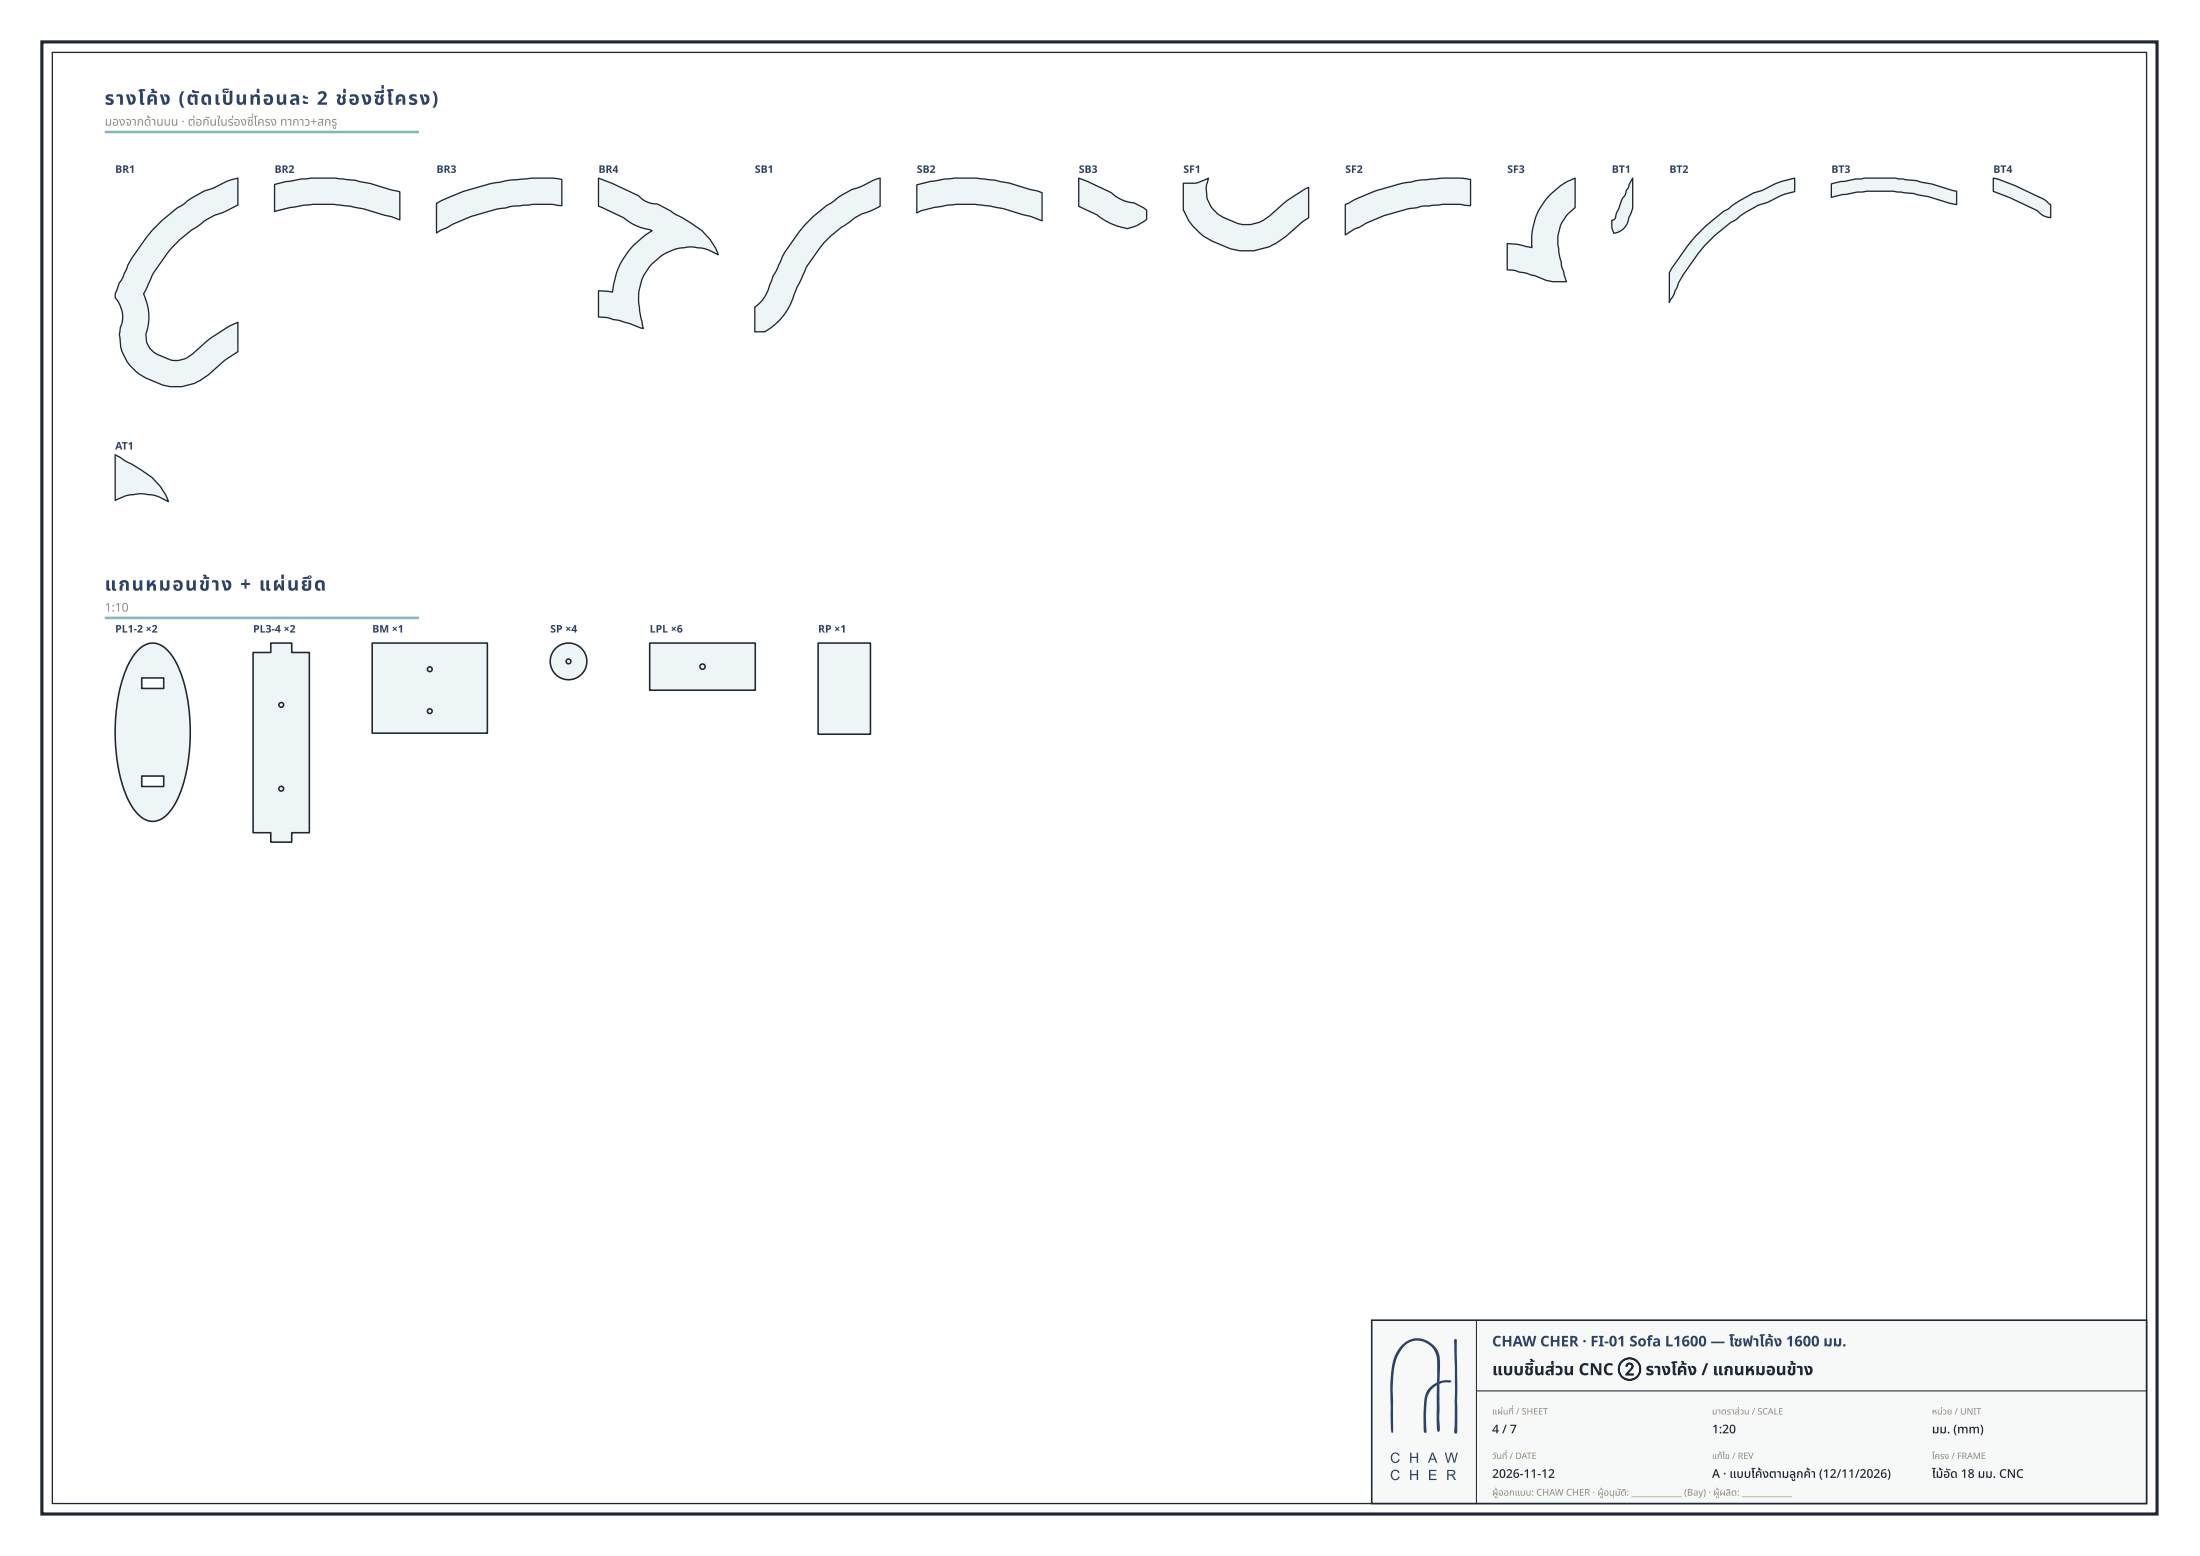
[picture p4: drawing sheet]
<svg xmlns="http://www.w3.org/2000/svg" width="420mm" height="297mm" viewBox="0 0 420 297" stroke-linecap="round" stroke-linejoin="round" font-family="sans-serif">
<path d="M8 8h404v281h-404z" fill="none" stroke="#1e2733" stroke-width=".6"/>
<path d="M10 10h400v277h-400z" fill="none" stroke="#1e2733" stroke-width=".25"/>
<path d="M262 252h148v35h-148z" fill="#f7f8f8"/>
<path d="M262 252h148v35h-148z" fill="none" stroke="#1e2733" stroke-width=".3"/>
<g fill="#2b4368">
<path d="M267.9 256.7a4.3 4.3 0 0 1 4.5-.8 4.3 4.3 0 0 1 2.6 3.8v4a3.3 3.3 0 0 1 2.2-.1v.1a.97 .97 0 0 1-1 .2l-1.3 .3 .1 8a.77 .77 0 0 1-.3 1.1l-.2-.3-.1-1.6v-7a4.2 4.2 0 0 0-2 4.1v4.3a.51 .51 0 0 1-.1 .7l-.3-.1-.1-.3v-4.2a5.5 5.5 0 0 1 1.2-4.1l.9-.7a.49 .49 0 0 0 .5-.7v-2.8a3.9 3.9 0 0 0-1.7-4 3.9 3.9 0 0 0-4.4 .1l-.2 .3a8.9 8.9 0 0 0-2.1 6.1v9.8l-.2 .6-.1-.1-.2-1.2-.1-7.2 .4-4.3a7.1 7.1 0 0 1 2-4z"/>
<path d="M277.8 255.7l.1-.1a.34 .34 0 0 1 .4 .2 .34 .34 0 0 1 0 .4v16.6a.57 .57 0 0 1-.3 .8 .48 .48 0 0 1-.2-.7l.1-8-.2-8.9z"/>
<path d="M265.9 277.5l.4-.2a.79 .79 0 0 1 1 .5l-.2 .1a.65 .65 0 0 0-.9-.3 .65 .65 0 0 0-.3 .9 .59 .59 0 0 0 .6 .5 .59 .59 0 0 0 .6-.5l.3 .1a.91 .91 0 0 1-1.3 .6 .91 .91 0 0 1-.4-1.3z"/>
<path d="M269.3 277.3h.3v.8h1v-.8h.3v1.9h-.3v-.9h-1v.9h-.3z"/>
<path d="M276 277.3h.2l.4 1.6 .5-1.6h.3l.4 1.6 .4-1.6h.3l-.6 1.9h-.2l-.5-1.7-.5 1.7h-.2z"/>
<path d="M265.9 280.8l.4-.2a.79 .79 0 0 1 1 .5l-.2 .1a.65 .65 0 0 0-.9-.3 .65 .65 0 0 0-.3 .9 .59 .59 0 0 0 .6 .5 .59 .59 0 0 0 .6-.5l.3 .1a.91 .91 0 0 1-1.3 .6 .91 .91 0 0 1-.4-1.3z"/>
<path d="M269.3 280.6h.3v.8h1v-.8h.3v1.9h-.3v-.9h-1v.9h-.3z"/>
<path d="M272.9 280.6h1.4v.2h-1.1v.6h1.1v.2h-1.1v.7h1.2v.2h-1.5z"/>
<path d="M273.6 277.5l-.3 .9h.6zM273.5 277.3h.2l.8 1.9h-.2l-.3-.6h-.8l-.2 .6h-.3z"/>
<path d="M276.7 280.8v.6l.9-.1 .1-.4-.2-.1zM276.4 280.6h.9a.54 .54 0 0 1 .7 .4 .54 .54 0 0 1-.6 .6l.7 .9h-.3l-.5-.7-.3-.1h-.3v.8h-.3z"/>
</g>
<path d="M282 252v35M282 265.5h128" fill="none" stroke="#1e2733" stroke-width=".2"/>
<path d="M20 25.2h60" fill="none" stroke="#83b7bf" stroke-width=".5"/>
<path d="M29.2 43.8l1.8-1.8 2.9-2.3 1.3-.8a14.3 14.3 0 0 1 5.5-3l.3-.1a13.1 13.1 0 0 1 4.4-1.8v5.2h-.2a15.8 15.8 0 0 1-4.2 1.9 15.2 15.2 0 0 0-3.6 2.4l-.7 .4a25.7 25.7 0 0 0-7.7 8.7l-1.6 3.5a10 10 0 0 1 .5 7.8 3.8 3.8 0 0 0 2.2 3.8l2.5 1a4.7 4.7 0 0 0 4.2-1.1 30.7 30.7 0 0 1 7.2-5.4l1.4-.7v5.6l-2.5 1.7-3 2.7a9.6 9.6 0 0 1-8.8 2 11.6 11.6 0 0 1-6.3-3.8 8.2 8.2 0 0 1-1.9-5.5l-.1-.3 .2-1.4a5.3 5.3 0 0 0-1-5.7v-.8l.3-.5a4.8 4.8 0 0 1 1.1-2.3l.9-2.3a26.7 26.7 0 0 1 4.9-7.1z" fill-rule="evenodd" fill="#eef5f6"/>
<path d="M29.2 43.8l1.8-1.8 2.9-2.3 1.3-.8a14.3 14.3 0 0 1 5.5-3l.3-.1a13.1 13.1 0 0 1 4.4-1.8v5.2h-.2a15.8 15.8 0 0 1-4.2 1.9 15.2 15.2 0 0 0-3.6 2.4l-.7 .4a25.7 25.7 0 0 0-7.7 8.7l-1.6 3.5a10 10 0 0 1 .5 7.8 3.8 3.8 0 0 0 2.2 3.8l2.5 1a4.7 4.7 0 0 0 4.2-1.1 30.7 30.7 0 0 1 7.2-5.4l1.4-.7v5.6l-2.5 1.7-3 2.7a9.6 9.6 0 0 1-8.8 2 11.6 11.6 0 0 1-6.3-3.8 8.2 8.2 0 0 1-1.9-5.5l-.1-.3 .2-1.4a5.3 5.3 0 0 0-1-5.7v-.8l.3-.5a4.8 4.8 0 0 1 1.1-2.3l.9-2.3a26.7 26.7 0 0 1 4.9-7.1z" fill="none" stroke="#1e2733" stroke-width=".25"/>
<path d="M52.4 35.2l2.3-.6 4.6-.6h4.9l1.8 .3a6.1 6.1 0 0 1 2.7 .4l2 .3 5.7 1.6v5.4l-1.6-.6-1.6-.4a25.7 25.7 0 0 0-5.8-1.5l-3.7-.5h-3.9l-4.3 .6-3.1 .8z" fill-rule="evenodd" fill="#eef5f6"/>
<path d="M52.4 35.2l2.3-.6 4.6-.6h4.9l1.8 .3a6.1 6.1 0 0 1 2.7 .4l2 .3 5.7 1.6v5.4l-1.6-.6-1.6-.4a25.7 25.7 0 0 0-5.8-1.5l-3.7-.5h-3.9l-4.3 .6-3.1 .8z" fill="none" stroke="#1e2733" stroke-width=".25"/>
<path d="M83.4 38.8l1.3-.7 3.9-1.6 5.5-1.5 3.3-.6 4.5-.4h3.5l1.9 .3v5l-2.1-.3h-3.2l-4 .4-3.3 .6a36.2 36.2 0 0 0-8 2.7l-3.3 1.8z" fill-rule="evenodd" fill="#eef5f6"/>
<path d="M83.4 38.8l1.3-.7 3.9-1.6 5.5-1.5 3.3-.6 4.5-.4h3.5l1.9 .3v5l-2.1-.3h-3.2l-4 .4-3.3 .6a36.2 36.2 0 0 0-8 2.7l-3.3 1.8z" fill="none" stroke="#1e2733" stroke-width=".25"/>
<path d="M114.3 34l2.6 1 5.1 2.4a4.6 4.6 0 0 0 3.5 1.5l2.5 1.3 .9 .7a23.4 23.4 0 0 1 5.1 3.1 9.5 9.5 0 0 1 3.2 4.6l-1.7-.8a10 10 0 0 0-7-.1l-2 1-1.9 1.6-.8 .9-1.2 2.1-.5 2.2-.1 2 .2 2 .7 3.2-4.6-1.5-2.4-.6-1.6-.1v-5l2.7 .3a14.1 14.1 0 0 1 3.8-8.7l2.3-2.1 1.4-.9-.3-.2a9.6 9.6 0 0 1-5.1-2.3l-4.8-2.2z" fill-rule="evenodd" fill="#eef5f6"/>
<path d="M114.3 34l2.6 1 5.1 2.4a4.6 4.6 0 0 0 3.5 1.5l2.5 1.3 .9 .7a23.4 23.4 0 0 1 5.1 3.1 9.5 9.5 0 0 1 3.2 4.6l-1.7-.8a10 10 0 0 0-7-.1l-2 1-1.9 1.6-.8 .9-1.2 2.1-.5 2.2-.1 2 .2 2 .7 3.2-4.6-1.5-2.4-.6-1.6-.1v-5l2.7 .3a14.1 14.1 0 0 1 3.8-8.7l2.3-2.1 1.4-.9-.3-.2a9.6 9.6 0 0 1-5.1-2.3l-4.8-2.2z" fill="none" stroke="#1e2733" stroke-width=".25"/>
<path d="M153.7 43l1.6-1.7 2.6-2.1 1.5-.9a12 12 0 0 1 4.9-2.6l.4-.2a10.2 10.2 0 0 1 3.4-1.5v5.4l-.9 .5a18.2 18.2 0 0 0-5.8 3.1 21.9 21.9 0 0 0-7.4 8.1l-1.8 3.7a17.4 17.4 0 0 1-3.2 6.2 11.3 11.3 0 0 1-3 2.3h-1.8v-4.7a7.2 7.2 0 0 0 2.8-4.3l.7-1.7 .5-.8 1.2-2.7a30.7 30.7 0 0 1 4.3-6.1z" fill-rule="evenodd" fill="#eef5f6"/>
<path d="M153.7 43l1.6-1.7 2.6-2.1 1.5-.9a12 12 0 0 1 4.9-2.6l.4-.2a10.2 10.2 0 0 1 3.4-1.5v5.4l-.9 .5a18.2 18.2 0 0 0-5.8 3.1 21.9 21.9 0 0 0-7.4 8.1l-1.8 3.7a17.4 17.4 0 0 1-3.2 6.2 11.3 11.3 0 0 1-3 2.3h-1.8v-4.7a7.2 7.2 0 0 0 2.8-4.3l.7-1.7 .5-.8 1.2-2.7a30.7 30.7 0 0 1 4.3-6.1z" fill="none" stroke="#1e2733" stroke-width=".25"/>
<path d="M175.1 35.3l2.6-.7 4.5-.6h4.3l4.2 .6a25.2 25.2 0 0 1 5.8 1.5l2.5 .7v5.4l-2.3-.9-1.5-.4a25.1 25.1 0 0 0-5.7-1.5l-3.3-.4h-3.6l-2.9 .4a13.6 13.6 0 0 0-4.6 1.3z" fill-rule="evenodd" fill="#eef5f6"/>
<path d="M175.1 35.3l2.6-.7 4.5-.6h4.3l4.2 .6a25.2 25.2 0 0 1 5.8 1.5l2.5 .7v5.4l-2.3-.9-1.5-.4a25.1 25.1 0 0 0-5.7-1.5l-3.3-.4h-3.6l-2.9 .4a13.6 13.6 0 0 0-4.6 1.3z" fill="none" stroke="#1e2733" stroke-width=".25"/>
<path d="M206 34l1.7 .6 4.6 2.2a6.9 6.9 0 0 0 4.3 1.9l2.4 1.4v1.8l-2.2 1.3a2.32 2.32 0 0 1-2.4 .2 11.8 11.8 0 0 1-4.9-2.4l-3.5-1.6z" fill-rule="evenodd" fill="#eef5f6"/>
<path d="M206 34l1.7 .6 4.6 2.2a6.9 6.9 0 0 0 4.3 1.9l2.4 1.4v1.8l-2.2 1.3a2.32 2.32 0 0 1-2.4 .2 11.8 11.8 0 0 1-4.9-2.4l-3.5-1.6z" fill="none" stroke="#1e2733" stroke-width=".25"/>
<path d="M226 35l2.5-.1 2.3-.9-.4 1.6a5.6 5.6 0 0 0 3.3 5.9l2.8 1.2a6.6 6.6 0 0 0 6-1.5l3.2-2.8 4.2-2.6v5.8l-1.2 .8a22.9 22.9 0 0 1-5.4 4.2l-.4 .3a10.7 10.7 0 0 1-7.9 .6l-3.5-1.5a11.2 11.2 0 0 1-5.5-6z" fill-rule="evenodd" fill="#eef5f6"/>
<path d="M226 35l2.5-.1 2.3-.9-.4 1.6a5.6 5.6 0 0 0 3.3 5.9l2.8 1.2a6.6 6.6 0 0 0 6-1.5l3.2-2.8 4.2-2.6v5.8l-1.2 .8a22.9 22.9 0 0 1-5.4 4.2l-.4 .3a10.7 10.7 0 0 1-7.9 .6l-3.5-1.5a11.2 11.2 0 0 1-5.5-6z" fill="none" stroke="#1e2733" stroke-width=".25"/>
<path d="M256.9 39l2.2-1 3.3-1.4 5.7-1.7 3.1-.5 4.3-.4h3.4l2 .3v5l-2.1-.3h-3.2l-3.8 .3-1.2 .4-1.7 .2a33.8 33.8 0 0 0-7.8 2.6l-1.6 1-.8 .2-1.8 1.2z" fill-rule="evenodd" fill="#eef5f6"/>
<path d="M256.9 39l2.2-1 3.3-1.4 5.7-1.7 3.1-.5 4.3-.4h3.4l2 .3v5l-2.1-.3h-3.2l-3.8 .3-1.2 .4-1.7 .2a33.8 33.8 0 0 0-7.8 2.6l-1.6 1-.8 .2-1.8 1.2z" fill="none" stroke="#1e2733" stroke-width=".25"/>
<path d="M295.8 37.4l2.5-2.1 2.5-1.3v5.6l-1.4 1.3-1 1.5-.4 .7-.4 1.7v1.9l.1 1.5 .5 1.7a3.3 3.3 0 0 0 .5 1.9l.5 2a10.1 10.1 0 0 1-6.2-1.2l-3.6-.9-1.5-.2v-5a14 14 0 0 1 4 .6l.7 .2-.1-.7a11.8 11.8 0 0 1 .6-4.5l.1-.2a12.2 12.2 0 0 1 2.6-4.5z" fill-rule="evenodd" fill="#eef5f6"/>
<path d="M295.8 37.4l2.5-2.1 2.5-1.3v5.6l-1.4 1.3-1 1.5-.4 .7-.4 1.7v1.9l.1 1.5 .5 1.7a3.3 3.3 0 0 0 .5 1.9l.5 2a10.1 10.1 0 0 1-6.2-1.2l-3.6-.9-1.5-.2v-5a14 14 0 0 1 4 .6l.7 .2-.1-.7a11.8 11.8 0 0 1 .6-4.5l.1-.2a12.2 12.2 0 0 1 2.6-4.5z" fill="none" stroke="#1e2733" stroke-width=".25"/>
<path d="M311.8 34v5.7l-.7 1.9a3.2 3.2 0 0 1-2.9 2.9l-.3-1.1-.1-1.3a.8 .8 0 0 0 .8-.9l1.1-2.9 .7-1 .3-1 .3-.5 .2-.6z" fill-rule="evenodd" fill="#eef5f6"/>
<path d="M311.8 34v5.7l-.7 1.9a3.2 3.2 0 0 1-2.9 2.9l-.3-1.1-.1-1.3a.8 .8 0 0 0 .8-.9l1.1-2.9 .7-1 .3-1 .3-.5 .2-.6z" fill="none" stroke="#1e2733" stroke-width=".25"/>
<path d="M325.9 43.1l3.3-2.8 .9-.4 2.1-1.5 2.8-1.6a12.1 12.1 0 0 0 4-1.7l1.3-.5 2.5-.6v2.6a15.1 15.1 0 0 0-5.2 2l-.3 .1a11.1 11.1 0 0 0-5.3 2.9l-.8 .6a29.4 29.4 0 0 0-9.7 10.3l-1.6 3a3.6 3.6 0 0 1-.9 1.8l-.2 .5v-5.8a36.1 36.1 0 0 1 4.9-6.8z" fill-rule="evenodd" fill="#eef5f6"/>
<path d="M325.9 43.1l3.3-2.8 .9-.4 2.1-1.5 2.8-1.6a12.1 12.1 0 0 0 4-1.7l1.3-.5 2.5-.6v2.6a15.1 15.1 0 0 0-5.2 2l-.3 .1a11.1 11.1 0 0 0-5.3 2.9l-.8 .6a29.4 29.4 0 0 0-9.7 10.3l-1.6 3a3.6 3.6 0 0 1-.9 1.8l-.2 .5v-5.8a36.1 36.1 0 0 1 4.9-6.8z" fill="none" stroke="#1e2733" stroke-width=".25"/>
<path d="M349.8 35.1l1.8-.5 4.5-.6h6l4 .5 .9 .3 2 .3 4.7 1.4v2.6l-1.5-.4-3.9-1.2-2.8-.6-3.8-.4h-5.2l-.7 .1a9 9 0 0 0-3.3 .5h-.6l-2.1 .6z" fill-rule="evenodd" fill="#eef5f6"/>
<path d="M349.8 35.1l1.8-.5 4.5-.6h6l4 .5 .9 .3 2 .3 4.7 1.4v2.6l-1.5-.4-3.9-1.2-2.8-.6-3.8-.4h-5.2l-.7 .1a9 9 0 0 0-3.3 .5h-.6l-2.1 .6z" fill="none" stroke="#1e2733" stroke-width=".25"/>
<path d="M380.7 34l.9 .2 3.2 1.2 5.6 2.7 1.3 .9v2.5a3.5 3.5 0 0 1-2.6-1.3l-5.3-2.5-3.1-1.1z" fill-rule="evenodd" fill="#eef5f6"/>
<path d="M380.7 34l.9 .2 3.2 1.2 5.6 2.7 1.3 .9v2.5a3.5 3.5 0 0 1-2.6-1.3l-5.3-2.5-3.1-1.1z" fill="none" stroke="#1e2733" stroke-width=".25"/>
<path d="M22 86.8l2.1 1.3a18.7 18.7 0 0 1 6.5 4.7l1 1.6 .5 1.3-1.8-.9a10 10 0 0 0-6.8 0l-1.5 .7z" fill-rule="evenodd" fill="#eef5f6"/>
<path d="M22 86.8l2.1 1.3a18.7 18.7 0 0 1 6.5 4.7l1 1.6 .5 1.3-1.8-.9a10 10 0 0 0-6.8 0l-1.5 .7z" fill="none" stroke="#1e2733" stroke-width=".25"/>
<path d="M20 117.9h60" fill="none" stroke="#83b7bf" stroke-width=".5"/>
<path d="M26.3 124.2a17.3 17.3 0 0 0-3.7 8.7 34.7 34.7 0 0 0 1.9 19.8 6.8 6.8 0 0 0 4.1 4 4.2 4.2 0 0 0 4.1-2.1 22.5 22.5 0 0 0 3.5-11.1 32.3 32.3 0 0 0-2.6-17.2 6 6 0 0 0-4.1-3.5 3.9 3.9 0 0 0-3.2 1.4zM27.1 129.4h4.2v2h-4.2zM27.1 148.1h4.2v2h-4.2z" fill-rule="evenodd" fill="#eef5f6"/>
<path d="M26.3 124.2a3.7 3.7 0 0 1 6.1 .4 20.9 20.9 0 0 1 3.7 10.6 32.5 32.5 0 0 1-2.5 18 5.9 5.9 0 0 1-4.3 3.6 4.6 4.6 0 0 1-4-2.7 24.7 24.7 0 0 1-3.2-11.8 30.9 30.9 0 0 1 2.8-16.2zM27.1 129.4h4.2v2h-4.2zM27.1 148.1h4.2v2h-4.2z" fill="none" stroke="#1e2733" stroke-width=".3"/>
<path d="M48.3 124.5h3.4v-1.8h4v1.8h3.4v34.4h-3.4v1.8h-4v-1.8h-3.4z" fill-rule="evenodd" fill="#eef5f6"/>
<g fill="none" stroke="#1e2733" stroke-width=".3">
<path d="M48.3 124.5h3.4v-1.8h4v1.8h3.4v34.4h-3.4v1.8h-4v-1.8h-3.4z"/>
<circle cx="53.7" cy="134.5" r=".45"/>
<circle cx="53.7" cy="150.5" r=".45"/>
</g>
<path d="M71.1 122.7h22v17.2h-22z" fill-rule="evenodd" fill="#eef5f6"/>
<g fill="none" stroke="#1e2733" stroke-width=".3">
<path d="M71.1 122.7h22v17.2h-22z"/>
<circle cx="82.1" cy="135.7" r=".45"/>
<circle cx="82.1" cy="127.7" r=".45"/>
</g>
<circle cx="108.6" cy="126.2" r="3.5" fill="#eef5f6"/>
<g fill="none" stroke="#1e2733" stroke-width=".3">
<circle cx="108.6" cy="126.2" r="3.5"/>
<circle cx="108.6" cy="126.2" r=".45"/>
</g>
<path d="M124.1 122.7h20.2v9h-20.2z" fill-rule="evenodd" fill="#eef5f6"/>
<g fill="none" stroke="#1e2733" stroke-width=".3">
<path d="M124.1 122.7h20.2v9h-20.2z"/>
<circle cx="134.2" cy="127.2" r=".5"/>
</g>
<path d="M156.3 122.7h10v17.4h-10z" fill-rule="evenodd" fill="#eef5f6"/>
<path d="M156.3 122.7h10v17.4h-10z" fill="none" stroke="#1e2733" stroke-width=".3"/>
<g font-size="3.6" fill="#2b4368">
<text x="20" y="20">รางโค้ ง (ตั ดเป็ นท่ อนละ 2 ช่ องซี่ โครง)</text>
<text x="20" y="112.7">แกนหมอนข้ าง + แผ่ นยึ ด</text>
</g>
<g font-size="3.2" fill="#1e2733">
<text x="285" y="262.5">แบบชิ้ นส่ วน CNC ② รางโค้ ง / แกนหมอนข้ าข้ ง</text>
<text x="293.1" y="262.5">ชิ้</text>
<text x="297" y="262.5">ส่</text>
</g>
<text font-size="2.8" fill="#2b4368" x="285" y="257">CHAW CHER · FI-01 Sofa L1600 — โซฟาโค้ ง 1600 มม.</text>
<g font-size="2.3" fill="#958c7b">
<text x="20" y="24">มองจากด้ าด้ นบน · ต่ อกั นในร่ องซี่ โซี่ครง ทากาว+สกรู</text>
<text x="44.7" y="24">ร่</text>
<text x="20" y="116.7">1:10</text>
</g>
<g font-size="2.3" fill="#1e2733">
<text x="285" y="273.6">4 / 7</text>
<text x="327" y="273.6">1:20</text>
<text x="369" y="273.6">มม. (mm)</text>
<text x="285" y="282.1">2026-11-12</text>
<text x="327" y="282.1">A · แบบโค้ งตามลู กค้ า (12/11/2026)</text>
<text x="343.1" y="282.1">ลู</text>
<text x="369" y="282.1">ไม้ อัม้ อัด 18 มม. CNC</text>
</g>
<g font-size="2" fill="#2b4368">
<text x="22" y="33">BR1</text>
<text x="52.4" y="33">BR2</text>
<text x="83.4" y="33">BR3</text>
<text x="114.3" y="33">BR4</text>
<text x="144.2" y="33">SB1</text>
<text x="175.1" y="33">SB2</text>
<text x="206" y="33">SB3</text>
<text x="226" y="33">SF1</text>
<text x="256.9" y="33">SF2</text>
<text x="287.9" y="33">SF3</text>
<text x="307.8" y="33">BT1</text>
<text x="318.8" y="33">BT2</text>
<text x="349.8" y="33">BT3</text>
<text x="380.7" y="33">BT4</text>
<text x="22" y="85.8">AT1</text>
<text x="22" y="120.7">PL1-2 ×2</text>
<text x="48.3" y="120.7">PL3-4 ×2</text>
<text x="71.1" y="120.7">BM ×1</text>
<text x="105.1" y="120.7">SP ×4</text>
<text x="124.1" y="120.7">LPL ×6</text>
<text x="156.3" y="120.7">RP ×1</text>
</g>
<g font-size="1.8" fill="#958c7b">
<text x="285" y="285.5">ผู้ ออกแบบ: CHAW CHER · ผู้ อนุ มันุ ติมั ติ: ____________ (Bay) · ผู้ ผลิ ต: ____________</text>
<text x="286.2" y="285.5">ผู้</text>
<text x="306.3" y="285.5">ผู้</text>
<text x="328.4" y="285.5">ผู้</text>
</g>
<g font-size="1.7" fill="#958c7b">
<text x="285" y="270">แผ่ นที่</text>
<text x="287.1" y="270">ผ่</text>
<text x="289.6" y="270">/ SHEET</text>
<text x="327" y="270">มาตราส่ วน / SCALE</text>
<text x="332.3" y="270">ส่</text>
<text x="369" y="270">หน่ วย / UNIT</text>
<text x="371" y="270">น่</text>
<text x="285" y="278.5">วั นที่</text>
<text x="285.9" y="278.5">วั</text>
<text x="288.3" y="278.5">/ DATE</text>
<text x="327" y="278.5">แก้ ไข / REV</text>
<text x="369" y="278.5">โครง / FRAME</text>
</g>
</svg>
